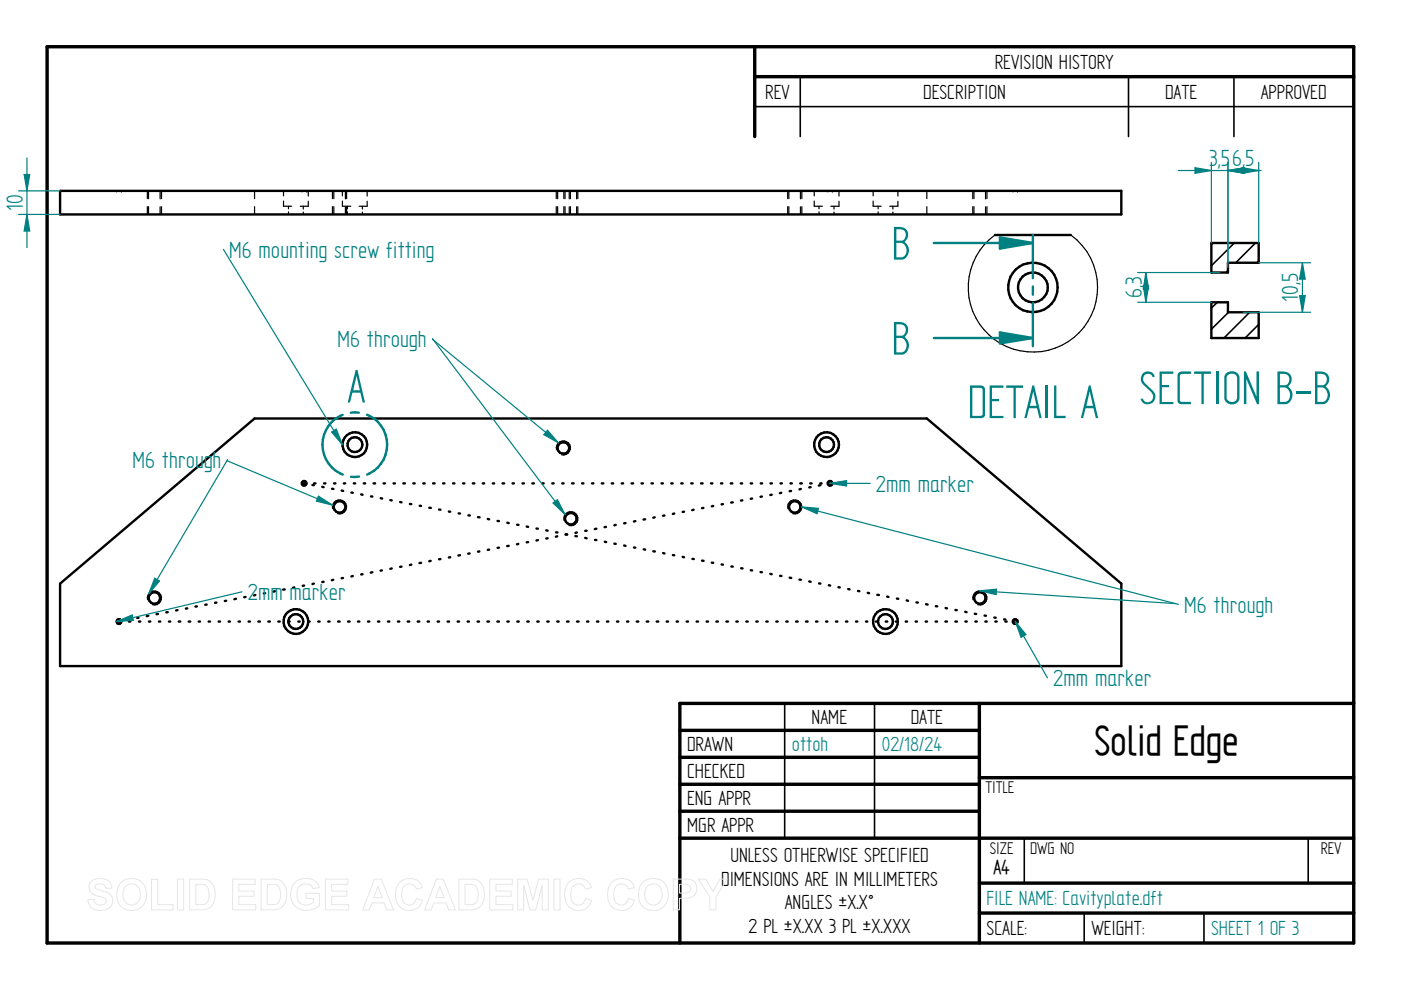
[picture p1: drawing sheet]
<svg xmlns="http://www.w3.org/2000/svg" width="297mm" height="210mm" viewBox="0 0 297 210" stroke-linecap="round" stroke-linejoin="round" font-family="sans-serif">
<g fill="none" stroke="#000" stroke-width=".72">
<path d="M10 9.9h277v190h-277zM160 9.9v19.1M160 16.3h127M144.1 154.9h63.5M207.6 149.1v50.8M287 149.1h-142.9v50.8M144.1 160.6h63.5M144.1 166.3h63.5M144.1 172h63.5M144.1 177.7h142.9M207.6 164.9h79.4M207.6 187.2h79.4"/>
<path d="M207.6 193.6h79.4"/>
</g>
<path d="M169.7 16.3v12.7M239.3 16.3v12.7M261.6 16.3v12.7M160 22.6h127M166.4 149.1v28.6M185.4 149.1v28.6M217.2 177.8v9.4M277.4 177.8v9.4M229.9 193.6v6.3M255.3 193.6v6.3" fill="none" stroke="#000" stroke-width=".34"/>
<g fill="none" stroke="#000" stroke-width=".51">
<path d="M12.7 40.5h225v5h-225zM64.5 102.5h.3M66.2 102.8l.3 .1M66.6 102.5h.3M68.3 103.2l.3 .1M68.7 102.5h.3M70.4 103.6l.3 .1M70.8 102.5h.3M72.4 104l.4 .1M72.9 102.5h.3M74.5 104.4l.3 .1M75 102.5h.3"/>
<path d="M76.6 104.8l.3 .1M77.1 102.5h.3M78.7 105.2l.2 .1M79.2 102.5h.3M80.7 105.6l.3 .1M81.3 102.5h.3M82.8 106l.3 .1M83.4 102.5h.3M84.8 106.4l.3 .1M85.5 102.5h.3M86.9 106.8l.3 .1M87.2 119.7l-.3 .1"/>
<path d="M87.6 102.5h.3M89 107.2l.3 .1M89.3 119.3l-.4 .1M89.7 102.5h.3M91 107.7h.4M91.3 118.9l-.3 .1M91.8 102.5h.4M93.1 108l.3 .1M93.4 118.5l-.3 .1M93.9 102.5h.3M95.2 108.5h.3M95.5 118.2h-.3"/>
<path d="M96.1 102.5h.2M97.2 108.8l.3 .1M97.5 117.7l-.3 .1M98.2 102.5h.3M99.3 109.3h.3M99.6 117.3l-.3 .1M100.2 102.5h.4M101.3 109.6l.4 .1M101.6 116.9l-.3 .1M102.4 102.5h.3M103.4 110l.3 .1M103.7 116.5l-.3 .1"/>
<path d="M104.5 102.5h.3M105.5 110.4l.3 .1M105.8 116.1l-.3 .1M106.5 102.5h.4M107.6 110.8l.3 .1M107.9 115.7l-.4 .1M108.7 102.5h.3M109.6 111.3h.3M109.9 115.3l-.3 .1M110.8 102.5h.3M111.7 111.6l.3 .1M112 114.9l-.3 .1"/>
<path d="M112.9 102.5h.3M113.7 112.1h.3M114 114.5l-.3 .1M115 102.5h.3M115.8 112.4l.3 .1M116.1 114.1l-.3 .1M117.1 102.5h.3M117.9 112.9h.3M118.1 113.7l-.2 .1M119.2 102.5h.3M119.9 113.2l.4 .1M120.2 113.3l-.3 .1"/>
<path d="M121.3 102.5h.3M122 113.7h.3M122.3 112.9l-.3 .1M123.4 102.5h.3M124.1 114l.3 .1M124.4 112.5l-.3 .1M125.5 102.5h.3M126.2 114.5h.2M126.4 112.1l-.3 .1M127.6 102.5h.3M128.2 114.9h.3M128.5 111.7l-.3 .1"/>
<path d="M129.7 102.5h.3M130.3 115.3h.3M130.6 111.3l-.3 .1M131.8 102.5h.3M132.3 115.7h.3M132.6 110.9l-.3 .1M133.9 102.5h.3M134.4 116.1h.3M134.7 110.5l-.3 .1M136 102.5h.3M136.5 116.5h.3M136.8 110.1l-.4 .1"/>
<path d="M138.1 102.5h.3M138.5 116.9h.4M138.8 109.7l-.3 .1M140.2 102.5h.3M140.6 117.3h.3M140.9 109.3h-.3M142.3 102.5h.3M142.7 117.7h.3M143 108.9l-.3 .1M144.4 102.5h.3M144.7 118.1l.3 .1M145 108.5h-.3"/>
<path d="M146.6 102.5h.3M146.8 118.5h.3M147.1 108.1l-.3 .1M148.6 102.5h.4M148.8 118.9h.4M149.1 107.7h-.3M150.7 102.5h.3M150.9 119.3h.3M151.2 107.3l-.3 .1M152.9 102.5h.3M153 119.7h.3M153.3 106.9h-.3"/>
<path d="M154.9 102.5h.4M155.4 106.5l-.4 .1M157.1 102.5h.2M157.4 106.1h-.3M159.2 102.5h.3M159.5 105.7h-.3M161.3 102.5h.3M161.5 105.3h-.3M163.4 102.5h.3M163.6 104.9h-.3M165.5 102.5h.3M165.6 104.5l-.2 .1"/>
<path d="M167.6 102.5h.3M167.7 104.1h-.3M169.7 102.5h.3M169.8 103.7l-.3 .1M171.8 102.5h.3M171.9 103.3h-.3M173.9 102.5h.3M173.9 102.9l-.3 .1M176 102.5h-.3M12.7 123.7l41.3-35h142.5l41.2 35v17.5h-225zM25.2 131.8h.3M27.3 131.4h-.3"/>
<path d="M27.3 131.8h.3M29.4 131h-.3M29.5 131.8h.3M31.5 130.6h-.4M31.6 131.8h.3M33.5 130.2h-.3M33.7 131.8h.3M35.6 129.8h-.3M35.8 131.8h.3M37.6 129.4h-.3M37.9 131.8h.3M39.7 129h-.3"/>
<path d="M40 131.8h.3M41.7 128.6h-.3M42.1 131.8h.3M43.8 128.2h-.3M44.2 131.8h.3M45.9 127.8h-.3M46.4 131.8h.2M48 127.4h-.3M48.5 131.8h.3M50 127h-.3M50.6 131.8h.3M52.1 126.6h-.3"/>
<path d="M52.7 131.8h.3M54.1 126.2h-.3M54.8 131.8h.3M56.2 125.8h-.3M56.9 131.8h.3M58.3 125.3l-.3 .1M59 131.8h.3M60.4 125h-.4M61.1 131.8h.3M62.4 124.5l-.3 .1M63.2 131.8h.3M64.5 124.2h-.3"/>
<path d="M65.4 131.8h.3M66.5 123.7l-.3 .1M67.5 131.8h.3M68.6 123.4h-.3M69.6 131.8h.3M70.7 122.9l-.3 .1M71.7 131.8h.3M72.7 122.6h-.3M73.8 131.8h.3M74.8 122.1l-.3 .1M75.9 131.8h.3M76.9 121.8h-.3"/>
<path d="M78 131.8h.3M78.9 121.3l-.3 .1M80.1 131.8h.3M81 120.9l-.3 .1M82.3 131.8h.2M83.1 120.5l-.3 .1M84.4 131.8h.3M85.1 120.1l-.3 .1M86.4 131.8h.4M88.6 131.8h.3M90.7 131.8h.3M92.8 131.8h.3"/>
<path d="M94.9 131.8h.3M97 131.8h.3M99.1 131.8h.3M101.3 131.8h.3M103.3 131.8h.4M105.4 131.8h.4M107.6 131.8h.3M109.7 131.8h.3M111.8 131.8h.3M113.9 131.8h.3M116 131.8h.3M118.1 131.8h.3"/>
<path d="M120.2 131.8h.4M122.3 131.8h.4M124.5 131.8h.3M126.6 131.8h.3M128.7 131.8h.3M130.8 131.8h.3M132.9 131.8h.3M135 131.8h.3M137.1 131.8h.4M139.2 131.8h.4M141.3 131.8h.3M143.5 131.8h.3"/>
<path d="M145.6 131.8h.3M147.7 131.8h.3M149.8 131.8h.3M151.9 131.8h.3M154 131.8h.3M155.1 120.1h.3M156.1 131.8h.3M157.1 120.5h.3M158.2 131.8h.3M159.2 120.9h.3M160.4 131.8h.3M161.2 121.3h.3"/>
<path d="M162.5 131.8h.3M163.3 121.7l.3 .1M164.6 131.8h.3M165.4 122.1h.3M166.7 131.8h.3M167.4 122.5l.4 .1M168.8 131.8h.3M169.5 122.9h.3M170.9 131.8h.3M171.6 123.3l.3 .1M173 131.8h.3M173.6 123.7h.3"/>
<path d="M175.1 131.8h.3M175.7 124.1l.3 .1M177.2 131.8h.3M177.8 124.5h.3M179.4 131.8h.3M179.8 124.9l.3 .1M181.5 131.8h.3M181.9 125.3h.3M183.6 131.8h.3M184 125.7l.3 .1M185.7 131.8h.3M186 126.1l.3 .1"/>
<path d="M187.8 131.8h.3M188.1 126.5l.3 .1M189.9 131.8h.3M190.2 126.9l.3 .1M192 131.8h.3M192.2 127.3l.3 .1M194.1 131.8h.3M194.3 127.7l.3 .1M196.3 131.8h.3M196.3 128.1l.4 .1M198.4 131.8h.3M198.4 128.5l.3 .1"/>
<path d="M200.4 131.8h.4M200.5 128.9l.3 .1M202.6 131.8h.3M202.6 129.3l.3 .1M204.6 129.7l.3 .1M204.7 131.8h.3M206.7 130.1l.3 .1M206.8 131.8h.3M208.7 130.5l.3 .1M208.9 131.8h.3M210.8 130.9l.3 .1M211 131.8h.3"/>
<path d="M212.9 131.3l.3 .1M213.1 131.8h.3M214.9 131.7l.4 .1"/>
<circle cx="75.2" cy="94.3" r="2.62"/>
<circle cx="75.3" cy="94.3" r="1.58"/>
<circle cx="119.5" cy="95" r="1.23"/>
<circle cx="175.2" cy="94.3" r="2.63"/>
<circle cx="175.2" cy="94.3" r="1.58"/>
<circle cx="64.5" cy="102.5" r=".49"/>
<circle cx="72" cy="107.5" r="1.23"/>
<circle cx="121" cy="110" r="1.22"/>
<circle cx="168.5" cy="107.5" r="1.22"/>
<circle cx="176" cy="102.5" r=".49"/>
<circle cx="25.2" cy="131.8" r=".51"/>
<circle cx="32.7" cy="126.8" r="1.22"/>
<circle cx="62.7" cy="131.8" r="1.57"/>
<circle cx="62.7" cy="131.8" r="2.62"/>
<circle cx="187.7" cy="131.8" r="2.63"/>
<circle cx="187.7" cy="131.8" r="1.57"/>
<circle cx="207.7" cy="126.8" r="1.22"/>
<circle cx="215.2" cy="131.8" r=".5"/>
</g>
<g fill="none" stroke="#000" stroke-width=".25">
<path d="M24.7 40.5h.1M24.7 40.5h.4M25.4 40.5h.3M25.7 40.5h.1M31.2 40.5v1.6M31.2 43.8v1.7M31.5 40.5v1.6M31.5 43.8v1.7M33.9 40.5v1.7M33.9 43.9v1.6M34.2 40.5v1.6M34.2 43.8v1.7"/>
<path d="M54 40.5v1.6M54 43.8v1.7M60.1 42.6v1.1h1.7M60.1 40.5v1M61.2 43.7v.6M61.2 44.9v.6M64 40.5h.1M64 40.5h.3M64.3 43.7v.6M64.3 45v.5M64.7 40.5h.3M65 40.5h.1"/>
<path d="M65.4 42.7v1h-1.7M65.4 40.5v1.1M70.5 40.5v1.6M70.5 43.8v1.7M70.8 40.5v1.6M70.8 43.8v1.7M72.6 42.6v1.1h1.8M72.6 40.5v1M73.2 40.5v1.7M73.2 43.9v1.6M73.5 40.5v1.6M73.5 43.8v1.7"/>
<path d="M73.7 43.7v.6M73.7 44.9v.6M76.8 43.7v.6M76.8 45v.5M77.8 42.7v1h-1.6M77.8 40.5v1.1M117.9 40.5v1.6M117.9 43.8v1.7M118.2 40.5v1.6M118.2 43.8v1.7M119.5 40.5v1.6M119.5 43.8v1.7"/>
<path d="M119.8 40.5v1.6M119.8 43.8v1.7M120.7 40.5v1.7M120.7 43.9v1.6M120.9 40.5v1.6M120.9 43.8v1.7M122.3 40.5v1.7M122.3 43.9v1.6M122.5 40.5v1.6M122.5 43.8v1.7M167 40.5v1.6M167 43.8v1.7"/>
<path d="M167.3 40.5v1.6M167.3 43.8v1.7M169.7 40.5v1.7M169.7 43.9v1.6M170 40.5v1.6M170 43.8v1.7M172.6 42.6v1.1h1.8M172.6 40.5v1M173.6 43.7v.6M173.6 44.9v.6M175.5 40.5h.1M175.5 40.5h.3"/>
<path d="M176.1 40.5h.4M176.5 40.5h.1M176.8 43.7v.6M176.8 45v.5M177.9 42.7v1h-1.8M177.9 40.5v1.1M185.1 42.6v1.1h1.7M185.1 40.5v1M186.2 43.7v.6M186.2 44.9v.6M189.3 43.7v.6M189.3 45v.5"/>
<path d="M190.4 42.7v1h-1.8M190.4 40.5v1.1M196.5 40.5v1.6M196.5 43.8v1.7M206.2 40.5v1.6M206.2 43.8v1.7M206.5 40.5v1.6M206.5 43.8v1.7M209 40.5v1.7M209 43.9v1.6M209.3 40.5v1.6M209.3 43.8v1.7"/>
<path d="M214.8 40.5h.1M214.8 40.5h.3M215.4 40.5h.3M215.7 40.5h.1M118 95.4a1.51 1.51 0 0 1 1.3-1.9 1.51 1.51 0 0 1 1.7 1.6 1.51 1.51 0 0 1-1.9 1.3M70.5 107.9a1.51 1.51 0 0 1 1.3-1.9 1.51 1.51 0 0 1 1.7 1.6 1.51 1.51 0 0 1-1.9 1.3M119.6 110.4a1.49 1.49 0 0 1 1.3-1.9 1.49 1.49 0 0 1 1.6 1.6 1.49 1.49 0 0 1-1.9 1.3M167 107.9a1.49 1.49 0 0 1 1.4-1.9 1.49 1.49 0 0 1 1.6 1.6 1.49 1.49 0 0 1-1.9 1.3M31.3 127.2a1.49 1.49 0 0 1 1.3-1.9 1.49 1.49 0 0 1 1.6 1.6 1.49 1.49 0 0 1-1.9 1.3M206.3 127.2a1.49 1.49 0 0 1 1.3-1.9 1.49 1.49 0 0 1 1.6 1.6 1.49 1.49 0 0 1-1.9 1.3"/>
</g>
<path d="M48.3 97.5l-16.8 28.4" fill="none" stroke="#008080" stroke-width=".25"/>
<path d="M32.8 122.6l1 .6-2.3 2.7z" fill="#008080"/>
<path d="M48.1 97.7l22.4 9.4M32.8 122.6l1 .6-2.3 2.7z" fill="none" stroke="#008080" stroke-width=".25"/>
<path d="M67.5 105.2l3 1.9-3.4-.8z" fill="#008080"/>
<path d="M91.7 71.9l26.7 22M67.5 105.2l3 1.9-3.4-.8z" fill="none" stroke="#008080" stroke-width=".25"/>
<path d="M116.1 91.2l2.3 2.7-3.1-1.7z" fill="#008080"/>
<path d="M91.7 71.8l28.1 37.3M116.1 91.2l2.3 2.7-3.1-1.7z" fill="none" stroke="#008080" stroke-width=".25"/>
<path d="M117.3 106.6l.9-.6 1.6 3.1z" fill="#008080"/>
<path d="M117.3 106.6l.9-.6 1.6 3.1zM170 107.5l79.8 20.6" fill="none" stroke="#008080" stroke-width=".25"/>
<path d="M170 107.5l3.5 .3-.3 1.1z" fill="#008080"/>
<path d="M170 107.5l3.5 .3-.3 1.1zM207.7 125.3l41.5 2.7" fill="none" stroke="#008080" stroke-width=".25"/>
<path d="M207.7 125.3l3.6-.4-.1 1.2z" fill="#008080"/>
<path d="M51.3 125.5l-26.6 6.3M207.7 125.3l3.6-.4-.1 1.2z" fill="none" stroke="#008080" stroke-width=".25"/>
<path d="M24.7 131.8l3.3-1.4 .3 1.1z" fill="#008080"/>
<path d="M24.7 131.8l3.3-1.4 .3 1.1zM215.3 131.8l6.8 11.9" fill="none" stroke="#008080" stroke-width=".25"/>
<path d="M215.3 131.8l2.2 2.7-1 .6z" fill="#008080"/>
<path d="M176 102.5h8.5M215.3 131.8l2.2 2.7-1 .6z" fill="none" stroke="#008080" stroke-width=".25"/>
<path d="M176 102.5l3.5-.6v1.1z" fill="#008080"/>
<path d="M47.4 52.9l25.2 41.4M176 102.5l3.5-.6v1.1z" fill="none" stroke="#008080" stroke-width=".25"/>
<path d="M70.3 91.6l1-.6 1.3 3.3z" fill="#008080"/>
<path d="M70.3 91.6l1-.6 1.3 3.3z" fill="none" stroke="#008080" stroke-width=".25"/>
<path d="M219 51.5v7.5M219 60.7v1.8M219 64.3v7.4h-21M72.6 88a6.8 6.8 0 0 0-4.2 6.3 6.8 6.8 0 0 0 4.3 6.3M76.1 87.5h-1.7M77.8 87.9a6.9 6.9 0 0 1 4.3 6.4 6.9 6.9 0 0 1-4.3 6.3M76.1 101l-1.7 .1" fill="none" stroke="#008080" stroke-width=".51"/>
<g fill="none" stroke="#000" stroke-width=".51">
<path d="M210.9 49.8h16.1"/>
<circle cx="219" cy="61" r="5.3"/>
<circle cx="219" cy="60.9" r="3.2"/>
</g>
<path d="M210.9 49.8a13.7 13.7 0 0 0-2.1 20.3 13.7 13.7 0 0 0 20.4 0 13.7 13.7 0 0 0-2.2-20.3" fill="none" stroke="#000" stroke-width=".25"/>
<path d="M212 70.5l7 1.2-7 1.1z" fill="#008080"/>
<path d="M198 51.5h21M212 70.5l7 1.2-7 1.1z" fill="none" stroke="#008080" stroke-width=".51"/>
<path d="M212 50.3l7 1.2-7 1.2z" fill="#008080"/>
<path d="M212 50.3l7 1.2-7 1.2zM219 49.8v1.7M219 71.7v1.7" fill="none" stroke="#008080" stroke-width=".51"/>
<path d="M257.2 51.5l-.4 .4M260.3 57.4l-.4 .4M261.7 51.5l-4.9 4.8M266.2 51.5l-4.2 4.2M266.9 55.3l-.4 .4M258.1 64.1l-1.3 1.2M260.5 66.2l-3.7 3.6M265 66.2l-5.5 5.5M266.9 68.8l-2.9 2.9" fill="none" stroke="#000" stroke-width=".34"/>
<path d="M256.8 51.5h10.1v4.2h-6.6v2.1h-3.5zM256.8 64.1h3.5v2.1h6.6v5.5h-10.1z" fill="none" stroke="#000" stroke-width=".51"/>
<path d="M266.9 55.7h11M276.1 55.7l.6 3.5h-1.2zM263.6 66.2h14.3" fill="none" stroke="#008080" stroke-width=".25"/>
<path d="M276.1 55.7l.6 3.5h-1.2z" fill="#008080"/>
<path d="M275.5 62.7h1.2l-.6 3.5z" fill="none" stroke="#008080" stroke-width=".25"/>
<path d="M275.5 62.7h1.2l-.6 3.5z" fill="#008080"/>
<path d="M241.2 57.8h17.4M276.1 55.7v10.5M241.2 64.1h15.6M242.4 60.6h1.1l-.6 3.5z" fill="none" stroke="#008080" stroke-width=".25"/>
<path d="M242.4 60.6h1.1l-.6 3.5z" fill="#008080"/>
<path d="M242.9 57.8l.6 3.5h-1.1z" fill="none" stroke="#008080" stroke-width=".25"/>
<path d="M242.9 57.8l.6 3.5h-1.1z" fill="#008080"/>
<path d="M5.1 37h1.2l-.6 3.5zM3.9 40.5h8.8M3.9 45.5h8.8M242.9 57.8v6.3" fill="none" stroke="#008080" stroke-width=".25"/>
<path d="M5.1 37h1.2l-.6 3.5z" fill="#008080"/>
<path d="M5.7 45.5l.6 3.5h-1.2z" fill="none" stroke="#008080" stroke-width=".25"/>
<path d="M5.7 45.5l.6 3.5h-1.2z" fill="#008080"/>
<path d="M5.7 33.5v19M256.8 34.4v17.1M260.3 34.4v21.3M260.3 36.2l3.6-.6v1.1z" fill="none" stroke="#008080" stroke-width=".25"/>
<path d="M260.3 36.2l3.6-.6v1.1z" fill="#008080"/>
<path d="M253.4 35.6l3.4 .6-3.4 .5z" fill="none" stroke="#008080" stroke-width=".25"/>
<path d="M253.4 35.6l3.4 .6-3.4 .5z" fill="#008080"/>
<path d="M249.8 36.2h17.6M260.3 34.4v22.3M263.4 35.6l3.5 .6-3.5 .5zM266.9 34.4v17.1" fill="none" stroke="#008080" stroke-width=".25"/>
<path d="M263.4 35.6l3.5 .6-3.5 .5z" fill="#008080"/>
<path d="M260.3 36.2l3.6-.6v1.1z" fill="none" stroke="#008080" stroke-width=".25"/>
<path d="M260.3 36.2l3.6-.6v1.1z" fill="#008080"/>
<path d="M260.3 36.2h6.6" fill="none" stroke="#008080" stroke-width=".25"/>
<g fill="none" stroke="#e6e6e6" stroke-width=".21">
<path d="M19.3 186.9a3.1 3.1 0 0 1 4 .2l.4 1.2h-1.3a1.29 1.29 0 0 0-1-.9 1.29 1.29 0 0 0-1.2 .5l.1 .5 .4 .2a4.8 4.8 0 0 1 2.9 1.4 2.1 2.1 0 0 1-.2 2.3 2.1 2.1 0 0 1-2.1 .7 2.35 2.35 0 0 1-2.7-2.2l1.3-.1a1.41 1.41 0 0 0 1.2 1.2 1.41 1.41 0 0 0 1.5-.9 1.28 1.28 0 0 0-1.3-.9 2.4 2.4 0 0 1-2.4-2l.1-.6zM25.8 186.9a3.3 3.3 0 0 1 3.8-.2 3.3 3.3 0 0 1 1.4 3.6 3.2 3.2 0 0 1-3.6 2.7 3.2 3.2 0 0 1-2.6-3.8 3.1 3.1 0 0 1 1-2.3zM26.6 188a1.87 1.87 0 0 1 2.2-.4 1.87 1.87 0 0 1 1 2 1.88 1.88 0 0 1-1.9 2.3 1.88 1.88 0 0 1-1.8-2.3l.1-.8zM32.1 186.4h1.3v5.4h3.3v1.1h-4.6zM37.6 186.4h1.3v6.5h-1.3zM40.2 186.4h2.4a2.79 2.79 0 0 1 3 3.3 2.8 2.8 0 0 1-2.9 3.2h-2.5zM41.5 187.5a2.64 2.64 0 0 1 2.4 .5 3.3 3.3 0 0 1-.2 3.6l-.9 .2h-1.3zM49.3 186.4h4.8v1.1h-3.5v1.4h3.2v1.1h-3.2v1.8h3.6v1.1h-4.9zM55.4 186.4h2.3a2.79 2.79 0 0 1 3.1 3.3 2.8 2.8 0 0 1-3 3.2h-2.4zM56.7 187.5a2.64 2.64 0 0 1 2.4 .5 3.3 3.3 0 0 1-.3 3.6l-.8 .2h-1.3zM62.4 187.2a3.4 3.4 0 0 1 4.9 .2l.4 .8-1.3 .2a1.83 1.83 0 0 0-2.2-.9 1.83 1.83 0 0 0-1.3 2.1 2.02 2.02 0 0 0 1.1 2.1 2.02 2.02 0 0 0 2.4-.4v-.8h-1.5v-1.1h2.8v2.6a3.6 3.6 0 0 1-5.8-1 4 4 0 0 1 .5-3.8zM69 186.4h4.8v1.1h-3.5v1.4h3.2v1.1h-3.2v1.8h3.6v1.1h-4.9z"/>
<path d="M79.4 186.4h1.5l2.5 6.5h-1.4l-.6-1.5h-2.5l-.6 1.5h-1.4zM80.1 187.9l.9 2.4h-1.8zM84.7 187.2a2.86 2.86 0 0 1 4.8 1l-1.2 .3a1.58 1.58 0 0 0-1.9-1.1 1.58 1.58 0 0 0-1.2 1.8 2.19 2.19 0 0 0 1.2 2.7 1.54 1.54 0 0 0 1.9-1.4l1.3 .4a2.92 2.92 0 0 1-3.4 2.1 2.92 2.92 0 0 1-2.3-3.3l.2-1.5zM92.5 186.4h1.5l2.6 6.5h-1.5l-.5-1.5h-2.6l-.6 1.5h-1.4zM93.3 187.9l.8 2.4h-1.7zM97.3 186.4h2.3a2.79 2.79 0 0 1 3.1 3.3 2.8 2.8 0 0 1-3 3.2h-2.4zM98.6 187.5a2.64 2.64 0 0 1 2.4 .5 3.3 3.3 0 0 1-.3 3.6l-.8 .2h-1.3zM103.8 186.4h4.8v1.1h-3.4v1.4h3.2v1.1h-3.2v1.8h3.6v1.1h-5zM109.8 186.4h2l1.2 4.4 1.2-4.4h2v6.5h-1.2l-.1-5.2-1.3 5.2h-1.3l-1.3-5.2v5.2h-1.2zM117.4 186.4h1.3v6.5h-1.3zM120.5 187.2a2.86 2.86 0 0 1 4.9 1l-1.3 .3a1.58 1.58 0 0 0-1.8-1.1 1.58 1.58 0 0 0-1.3 1.8 2.19 2.19 0 0 0 1.3 2.7 1.54 1.54 0 0 0 1.9-1.4l1.2 .4a2.92 2.92 0 0 1-3.4 2.1 2.92 2.92 0 0 1-2.3-3.3l.2-1.5zM129.6 187.2a2.86 2.86 0 0 1 4.9 1l-1.3 .3a1.58 1.58 0 0 0-1.8-1.1 1.58 1.58 0 0 0-1.3 1.8 2.19 2.19 0 0 0 1.3 2.7 1.54 1.54 0 0 0 1.9-1.4l1.2 .4a2.92 2.92 0 0 1-3.4 2.1 2.92 2.92 0 0 1-2.3-3.3l.2-1.5z"/>
<path d="M136.5 186.9a3.3 3.3 0 0 1 3.7-.2 3.3 3.3 0 0 1 1.5 3.6 3.2 3.2 0 0 1-3.7 2.7 3.2 3.2 0 0 1-2.6-3.8 3.1 3.1 0 0 1 1.1-2.3zM137.2 188a1.87 1.87 0 0 1 2.2-.4 1.87 1.87 0 0 1 1 2 1.88 1.88 0 0 1-1.9 2.3 1.88 1.88 0 0 1-1.8-2.3l.1-.8zM142.7 186.4h2.1a2.49 2.49 0 0 1 2.7 1 2.11 2.11 0 0 1-.1 2.2 2.11 2.11 0 0 1-2.1 .8l-1.2 .1v2.4h-1.4zM144.1 187.5h.6a1.28 1.28 0 0 1 1.7 .9 1.21 1.21 0 0 1-1.6 1h-.7zM148.1 186.4h1.5l1.6 2.6 1.5-2.6h1.5l-2.4 3.8v2.7h-1.3v-2.7z"/>
</g>
<g font-size="11.3" fill="#008080">
<text x="189" y="55">B</text>
<text x="189" y="75.2">B</text>
<text x="73.6" y="85.3">A</text>
<text x="205.1" y="88.6">DETAIL A</text>
<text x="241.5" y="85.7">SECTION B-B</text>
</g>
<text font-size="10.1" x="232" y="160.1">Solid Edge</text>
<g font-size="5.6" fill="#008080">
<text x="256.4" y="35.3">3,5</text>
<text x="261.2" y="35.3">6,5</text>
<text x="4.8" y="44.7" transform="rotate(-90 4.8 44.7)">10</text>
<text x="48.6" y="54.7">M6 mounting screw fitting</text>
<text x="242.1" y="63.2" transform="rotate(-90 242.1 63.2)">6,3</text>
<text x="275.2" y="64" transform="rotate(-90 275.2 64)">10,5</text>
<text x="71.5" y="73.7">M6 through</text>
<text x="28.1" y="99.2">M6 through</text>
<text x="185.7" y="104.2">2mm marker</text>
<text x="52.5" y="127.2">2mm marker</text>
<text x="251.1" y="129.9">M6 through</text>
<text x="223.3" y="145.5">2mm marker</text>
</g>
<g font-size="4.9">
<text x="210.9" y="14.6">REVISION HISTORY</text>
<text x="162.2" y="20.9">REV</text>
<text x="195.7" y="20.9">DESCRIPTION</text>
<text x="247" y="20.9">DATE</text>
<text x="267.3" y="20.9">APPROVED</text>
<text x="172.1" y="153.5">NAME</text>
<text x="193.1" y="153.5">DATE</text>
<text x="145.7" y="159.2">DRAWN</text>
<text x="145.7" y="164.9">CHECKED</text>
<text x="145.7" y="170.6">ENG APPR</text>
<text x="145.7" y="176.3">MGR APPR</text>
<text x="154.9" y="182.8">UNLESS OTHERWISE SPECIFIED</text>
<text x="152.9" y="187.8">DIMENSIONS ARE IN MILLIMETERS</text>
<text x="158.7" y="197.7">2 PL ±X.XX 3 PL ±X.XXX</text>
<text x="166.4" y="192.8">ANGLES ±X.X°</text>
<text x="209.2" y="198.2">SCALE:</text>
<text x="231.4" y="198.2">WEIGHT:</text>
</g>
<g font-size="4.9" fill="#008080">
<text x="167.9" y="159.2">ottoh</text>
<text x="186.9" y="159.2">02/18/24</text>
<text x="209.2" y="191.9">FILE NAME: Cavityplate.dft</text>
<text x="256.8" y="198.3">SHEET 1 OF 3</text>
</g>
<text font-size="4.8" x="210.6" y="185.2">A4</text>
<g font-size="4.1">
<text x="208.9" y="168.1">TITLE</text>
<text x="209.8" y="181">SIZE</text>
<text x="218.4" y="181">DWG NO</text>
<text x="280" y="181">REV</text>
</g>
</svg>
